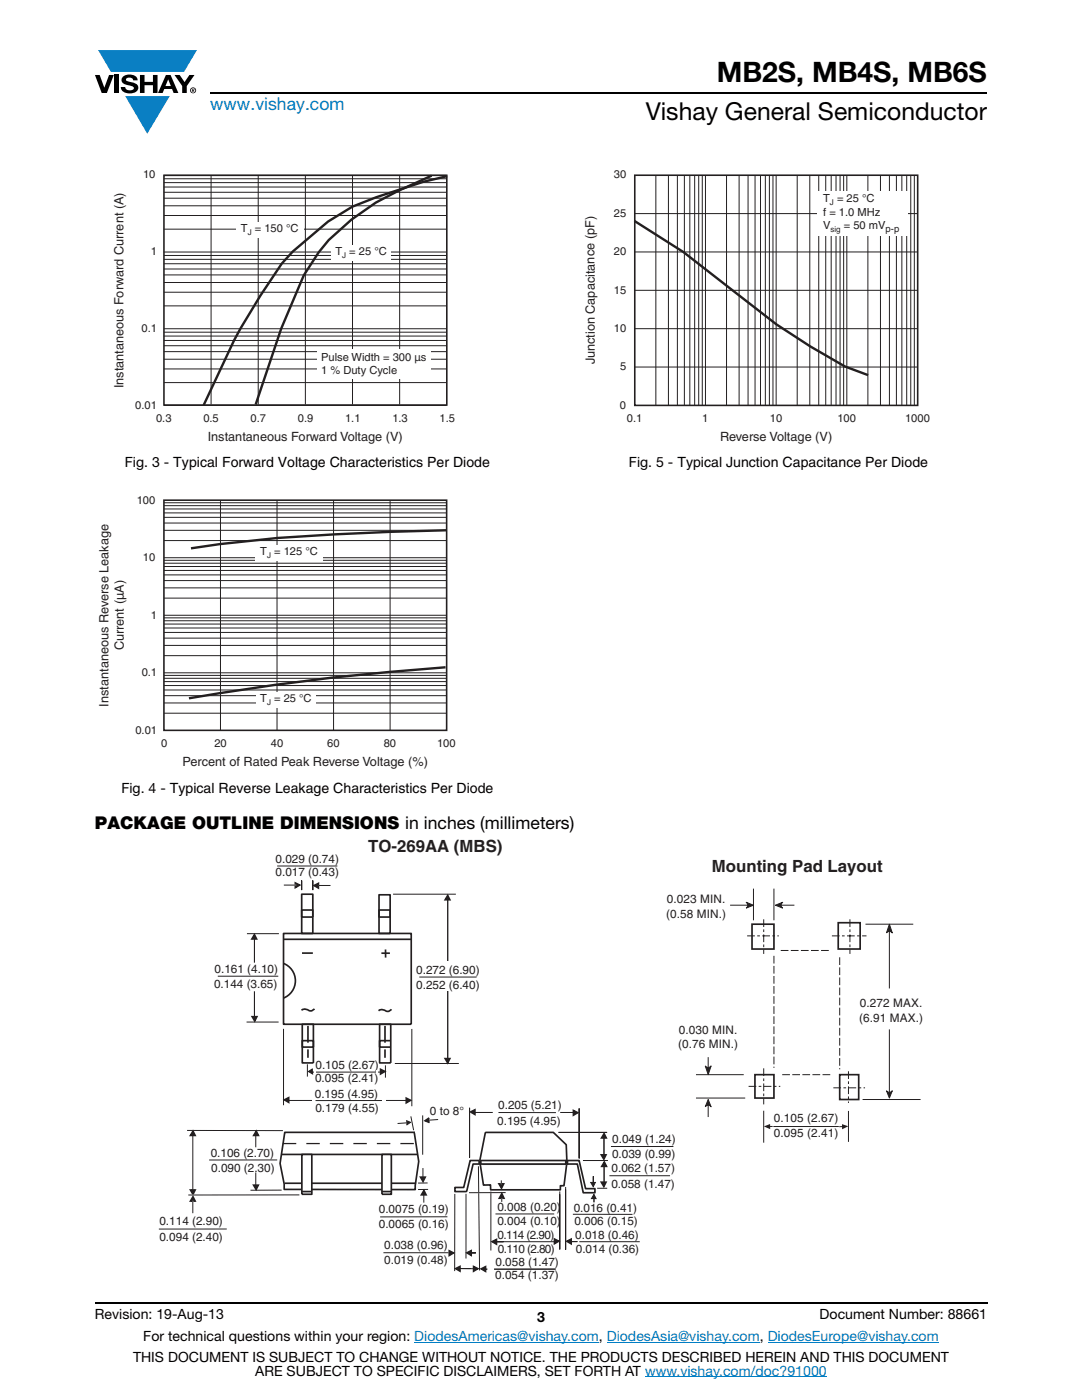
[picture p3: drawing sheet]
<svg xmlns="http://www.w3.org/2000/svg" width="216mm" height="279mm" viewBox="0 0 216 279" stroke-linecap="round" stroke-linejoin="round" font-family="sans-serif">
<g fill="#0a7fc3">
<path d="M19.6 10h19.7l-2.6 4.3h-1.1h-13.5z"/>
<path d="M25 19.2h8.9l-4.5 7.5z"/>
</g>
<g fill="#000">
<path d="M18.9 15h1l.9 2.5 1-2.5h.9l-1.4 3.6h-1zM22.9 15h.9v3.6h-.9zM24.6 15.3a2.1 2.1 0 0 1 2.8 .3l.1 .4h-.9a.79 .79 0 0 0-.7-.5 .79 .79 0 0 0-.8 .4l.3 .3 1 .2a1.08 1.08 0 0 1 1.2 1 1.08 1.08 0 0 1-1.1 1.2 1.73 1.73 0 0 1-2.4-1.2h.9a.96 .96 0 0 0 .8 .6 .96 .96 0 0 0 .9-.4 1.31 1.31 0 0 0-1.2-.6 1.03 1.03 0 0 1-1.1-.6 1.03 1.03 0 0 1 .2-1.1zM27.9 15h.9v1.3h1.7v-1.3h.9v3.6h-.9v-1.6h-1.7v1.6h-.9zM34.8 15h1.1l.9 1.4 1-1.4h1l-1.5 2.2v1.4h-.9v-1.4z"/>
<path d="M33.6 15.9l.5 1.3h-1.1zM33.1 15l-1.6 3.6h1l.3-.8h1.5l.3 .8h1l-1.6-3.6z"/>
<path d="M38.4 17.8h.2v.2h-.2zM38.3 17.7v.7h.1v-.3l.4 .3-.2-.3 .2-.2-.1-.2z"/>
<path d="M38.1 18a.46 .46 0 0 1 .9 0 .46 .46 0 0 1-.9 0zM37.9 18a.6 .6 0 0 0 1.2 0 .6 .6 0 0 0-1.2 0z"/>
</g>
<path d="M42 18.6h155M18.9 260h178.1" fill="none" stroke="#000" stroke-width=".36"/>
<path d="M82.7 267.9h36.8M121.1 267.9h30.5M128.7 274.8h36.3M153.2 267.9h34.1" fill="none" stroke="#007ec4" stroke-width=".2"/>
<path d="M22.4 33.7h68.4v54.9h-68.4z" fill="#fff"/>
<g fill="none" stroke="#231f20" stroke-width=".2">
<path d="M32.7 39.6h56.4M32.7 36.4h56.4M32.7 37.3h56.4M32.7 38.4h56.4M32.7 35.7h56.4M32.7 35h56.4M42.1 35v45.7M51.5 35v45.7M60.9 35v45.7M70.3 35v45.7M79.7 35v45.7M32.7 58.3h56.4"/>
<path d="M32.7 56.4h56.4M32.7 54.9h56.4M32.7 51.8h56.4M32.7 52.6h56.4M32.7 53.7h56.4M32.7 51h56.4M32.7 50.3h56.4M32.7 45.7h56.4M32.7 43h56.4M32.7 41.1h56.4M32.7 76.4h56.4M32.7 73.6h56.4"/>
<path d="M32.7 71.7h56.4M32.7 70.2h56.4M32.7 67.1h56.4M32.7 67.9h56.4M32.7 69h56.4M32.7 66.3h56.4M32.7 65.6h56.4M32.7 61h56.4M32.7 80.9h56.4"/>
</g>
<path d="M32.7 35h56.5v45.8h-56.5z" fill="none" stroke="#231f20" stroke-width=".32"/>
<path d="M86.1 35.1l-6.5 2.9a43.6 43.6 0 0 0-16 12.3l-3 4.6-4.5 10.7-5.1 15.1M89.2 35.2l-4.7 1.1-9.4 3.1-4.8 1.8-4.8 3-7.1 6-2.2 2.4-4.2 6.4-4 6.5-1.3 2.4-6.1 13" fill="none" stroke="#231f20" stroke-width=".48"/>
<g fill="#fff">
<path d="M47.1 44.3h13.4v3.2h-13.4z"/>
<path d="M66.1 48.9h11.9v3.2h-11.9z"/>
<path d="M63.2 69.6h22.7v6h-22.7z"/>
<path d="M19.5 98.6h71.4v54.9h-71.4z"/>
</g>
<g fill="none" stroke="#231f20" stroke-width=".2">
<path d="M44 99.8v46M55.3 99.8v46M66.6 99.8v46M77.8 99.8v46M32.7 119.4h56.4M32.7 117.3h56.4M32.7 115.9h56.4M32.7 114.7h56.4M32.7 112.4h56.4M32.7 113.1h56.4M32.7 113.8h56.4M32.7 111.8h56.4"/>
<path d="M32.7 111.3h56.4M32.7 107.9h56.4M32.7 105.8h56.4M32.7 104.4h56.4M32.7 103.2h56.4M32.7 100.9h56.4M32.7 101.6h56.4M32.7 102.4h56.4M32.7 100.3h56.4M32.7 138.8h56.4M32.7 137.7h56.4M32.7 135.4h56.4"/>
<path d="M32.7 136h56.4M32.7 136.8h56.4M32.7 134.8h56.4M32.7 134.3h56.4M32.7 130.9h56.4M32.7 128.8h56.4M32.7 127.4h56.4M32.7 126.2h56.4M32.7 123.9h56.4M32.7 124.5h56.4M32.7 125.3h56.4M32.7 123.3h56.4"/>
<path d="M32.7 122.8h56.4M32.7 142.3h56.4M32.7 140.3h56.4"/>
</g>
<path d="M32.7 99.8h56.4v46h-56.4z" fill="none" stroke="#231f20" stroke-width=".32"/>
<path d="M89.2 105.8l-22.5 .8-11.3 .8-11.5 1.2-5.8 .8M88.9 133.2a493.2 493.2 0 0 0-51.2 6.2" fill="none" stroke="#231f20" stroke-width=".48"/>
<g fill="#fff">
<path d="M51 108.7h13.4v3.2h-13.4z"/>
<path d="M51.1 138.1h11.9v3.2h-11.9z"/>
<path d="M116.5 33.7h69v54.9h-69z"/>
</g>
<g fill="none" stroke="#231f20" stroke-width=".2">
<path d="M130.9 35v45.9M133.4 35v45.9M135.2 35v45.9M136.6 35v45.9M137.6 35v45.9M138.6 35v45.9M139.4 35v45.9M140.1 35v45.9M140.8 35v45.9M145 35v45.9M147.5 35v45.9M149.3 35v45.9"/>
<path d="M150.7 35v45.9M151.7 35v45.9M152.7 35v45.9M153.5 35v45.9M154.2 35v45.9M154.9 35v45.9M159.1 35v45.9M161.6 35v45.9M163.4 35v45.9M164.8 35v45.9M165.9 35v45.9M166.8 35v45.9"/>
<path d="M167.6 35v45.9M168.3 35v45.9M169 35v45.9M173.2 35v45.9M175.7 35v45.9M177.5 35v45.9M178.9 35v45.9M180 35v45.9M180.9 35v45.9M181.7 35v45.9M182.4 35v45.9"/>
</g>
<path d="M126.7 35h56.4v45.9h-56.4z" fill="none" stroke="#231f20" stroke-width=".32"/>
<path d="M126.7 57.9h56.4M126.7 50.3h56.4M126.7 42.6h56.4M126.7 73.3h56.4M126.7 65.6h56.4" fill="none" stroke="#221e1f" stroke-width=".2"/>
<path d="M126.6 44.1l9.8 6.2 18.5 14.4 6.8 4.4 6.9 4 4.6 1.8" fill="none" stroke="#231f20" stroke-width=".48"/>
<g fill="#fff">
<path d="M163 38.2h18.1v8.8h-18.1z"/>
<path d="M31.7 167.2h152.5v90.7h-152.5z"/>
</g>
<path d="M38.5 226.2v11.4" fill="none" stroke="#231f20" stroke-width=".2"/>
<path d="M38 237.5h.9l-.4 .8z" fill="#231f20"/>
<path d="M38 237.5h.9l-.4 .8z" fill="none" stroke="#231f20" stroke-width=".34"/>
<path d="M38.5 225.7l.4 .9h-.9z" fill="#231f20"/>
<path d="M38.5 225.7l.4 .9h-.9z" fill="none" stroke="#231f20" stroke-width=".34"/>
<path d="M50.8 187.3v15.6" fill="none" stroke="#231f20" stroke-width=".2"/>
<g fill="#fff">
<path d="M43.3 192.1h12.3v5.7h-11.2z"/>
<path d="M64.5 212.6h9.2v3.1h-9.2z"/>
<path d="M57.5 219.6h23.8z"/>
</g>
<path d="M57.5 219.6h23.8" fill="none" stroke="#231f20" stroke-width=".2"/>
<path d="M62.3 218.1h14.6v3.7h-14.6z" fill="#fff"/>
<path d="M51 226.2v10.8" fill="none" stroke="#231f20" stroke-width=".2"/>
<path d="M46.7 229h7.1v5h-7.2z" fill="#fff"/>
<path d="M94.3 222h20.9h-20.9h5.8" fill="none" stroke="#231f20" stroke-width=".2"/>
<path d="M98.3 219.8h13.5v3.9h-13.5z" fill="#fff"/>
<path d="M89.3 179.3v32.2" fill="none" stroke="#231f20" stroke-width=".2"/>
<path d="M83.7 191.9h11.3v5.8h-11.3z" fill="#fff"/>
<g fill="none" stroke="#231f20" stroke-width=".34">
<path d="M60.2 178.5h2.2v7.8h-2.2zM75.6 178.6h2.3v7.7h-2.3zM56.6 186.3h25.5v18.1h-25.5zM56.6 187.5h25.5M60.2 181.6h2.2v1.4h-2.2zM75.6 181.6h2.3v1.4h-2.3zM60.3 207.7h2.2v1.3h-2.2zM60.3 204.4h2.2v7.7h-2.2zM75.7 204.4h2.3v7.7h-2.3zM78 207.7h-2.3v1.3h2.3M56.2 230.4h27.1M56.8 236.1h26.2"/>
<path d="M82.8 226h-26l-.9 6.2 .8 4.1v1.1h26.2v-.8l.7-4.8-.9-5.7"/>
</g>
<path d="M55.3 172.8h12M60.2 177.6v-1.8v1.8M62.4 177.6v-1.8v1.8M78.4 178.5h12.6M49.3 186.3h6.4M49.2 204h6.4M56.6 205.3v15.3M78.8 212.2h12.8M82.2 205.3v15.5" fill="none" stroke="#231f20" stroke-width=".2"/>
<path d="M93.7 221.1v9.9z" fill="#fff"/>
<path d="M93.7 221.1v9.9v-9.9" fill="none" stroke="#231f20" stroke-width=".2"/>
<path d="M115.6 221.2v9.9z" fill="#fff"/>
<path d="M115.6 221.2v9.9v-9.9" fill="none" stroke="#231f20" stroke-width=".2"/>
<path d="M111.5 226h9.6z" fill="#fff"/>
<path d="M111.5 226h9.6h-9.6" fill="none" stroke="#231f20" stroke-width=".2"/>
<path d="M116.3 231.6h4.9z" fill="#fff"/>
<path d="M116.3 231.6h4.9h-4.6" fill="none" stroke="#231f20" stroke-width=".2"/>
<path d="M119.2 237.1h2z" fill="#fff"/>
<path d="M119.2 237.1h2" fill="none" stroke="#231f20" stroke-width=".2"/>
<path d="M90.8 238.3l-.1 15.4z" fill="#fff"/>
<path d="M90.8 238.3l-.1 15.4" fill="none" stroke="#231f20" stroke-width=".2"/>
<path d="M93 238.3v12.9z" fill="#fff"/>
<path d="M93 238.3v12.9" fill="none" stroke="#231f20" stroke-width=".2"/>
<path d="M95.5 232.8l.2 20.8z" fill="#fff"/>
<path d="M95.5 232.8l.2 20.8" fill="none" stroke="#231f20" stroke-width=".2"/>
<path d="M97.9 237.8v11.8z" fill="#fff"/>
<path d="M97.9 237.8v11.8" fill="none" stroke="#231f20" stroke-width=".2"/>
<path d="M93.6 238h7.3z" fill="#fff"/>
<path d="M100.9 238h-7.3" fill="none" stroke="#231f20" stroke-width=".2"/>
<path d="M111.7 237.8v11.5z" fill="#fff"/>
<path d="M111.7 237.8v11.5v-11" fill="none" stroke="#231f20" stroke-width=".2"/>
<path d="M112.9 236.9v12.5z" fill="#fff"/>
<path d="M112.9 236.9v12.5v-12" fill="none" stroke="#231f20" stroke-width=".2"/>
<path d="M100.2 235.1v1.6z" fill="#231f20"/>
<path d="M100.2 235.1v1.6v-1.6" fill="none" stroke="#231f20" stroke-width=".34"/>
<path d="M99.9 236.8h.6l-.3 .4z" fill="#231f20"/>
<path d="M99.9 236.8h.6l-.3 .4z" fill="none" stroke="#231f20" stroke-width=".34"/>
<path d="M120.5 226.6v4.5M96.8 253.3h14.1M98.7 247.8h12.5h-12.5h1.8" fill="none" stroke="#231f20" stroke-width=".2"/>
<path d="M93.2 250h1.8z" fill="#231f20"/>
<path d="M120.5 232.3v4.5M95 250h-1.8h1.8M115.2 247.8h-1.7h1.7" fill="none" stroke="#231f20" stroke-width=".2"/>
<path d="M118.4 234.7v1.7z" fill="#231f20"/>
<path d="M118.4 234.7v1.7v-1.7" fill="none" stroke="#231f20" stroke-width=".2"/>
<path d="M118.5 238.9v1z" fill="#231f20"/>
<path d="M61.3 212.4v2.5M118.5 238.9v1M121.9 228.8h12.5M98.9 242.3h11.7M127.7 247.8h-12.1" fill="none" stroke="#231f20" stroke-width=".2"/>
<path d="M76.2 230.4h1.9v7.9h-1.9z" fill="#fff"/>
<path d="M76.2 230.4h1.9v7.9h-1.9z" fill="none" stroke="#231f20" stroke-width=".34"/>
<path d="M60.2 230.4h2v7.9h-2z" fill="#fff"/>
<path d="M60.2 230.4h2v7.9h-2z" fill="none" stroke="#231f20" stroke-width=".34"/>
<path d="M50 237.5h6.2z" fill="#fff"/>
<path d="M56.2 237.5h-6.2" fill="none" stroke="#231f20" stroke-width=".2"/>
<path d="M37.3 225.6h19.2z" fill="#fff"/>
<path d="M83.7 195h11.4M37.3 225.6h19.2" fill="none" stroke="#231f20" stroke-width=".2"/>
<path d="M60.3 190.2h2.1M76.1 190.2h1.7M76.9 189.5v1.6M62.7 201.3v.1a.88 .88 0 0 1-1.4 .1l-.7-.1-.4 .2M78.1 201.4l-.1 .1a.88 .88 0 0 1-1.3 .1l-.7-.1-.5 .2" fill="none" stroke="#231f20" stroke-width=".34"/>
<path d="M96.9 226h13.5l2.6 2.5 .1 3.5-.6 4.6h-.7v.9h-13.9v-1h-1.4l-.7-5z" fill="#fff"/>
<path d="M96.9 226h13.5l2.6 2.5 .1 3.5-.6 4.6h-.7v.9h-13.9v-1h-1.4l-.7-5z" fill="none" stroke="#231f20" stroke-width=".34"/>
<path d="M96.2 232.2h16.6" fill="none" stroke="#636466" stroke-width=".67" stroke-linecap="butt"/>
<path d="M94.5 252.8l.9 .4-.9 .5z" fill="#231f20"/>
<path d="M94.5 252.8l.9 .4-.9 .5z" fill="none" stroke="#231f20" stroke-width=".34"/>
<path d="M90.9 253.2l.9-.4v.9z" fill="#231f20"/>
<path d="M90.9 253.2l.9-.4v.9z" fill="none" stroke="#231f20" stroke-width=".34"/>
<path d="M100.1 238.2l.5 .9h-1z" fill="#231f20"/>
<path d="M100.1 238.2l.5 .9h-1z" fill="none" stroke="#231f20" stroke-width=".34"/>
<path d="M114.4 221.6l.9 .5-.9 .5z" fill="#231f20"/>
<path d="M114.4 221.6l.9 .5-.9 .5z" fill="none" stroke="#231f20" stroke-width=".34"/>
<path d="M93.9 221.9l.9-.4v.9z" fill="#231f20"/>
<path d="M93.9 221.9l.9-.4v.9z" fill="none" stroke="#231f20" stroke-width=".34"/>
<path d="M55.3 231.5h-13.6" fill="none" stroke="#231f20" stroke-width=".2"/>
<path d="M83.4 237.4h2z" fill="#fff"/>
<path d="M85.4 237.4h-2" fill="none" stroke="#231f20" stroke-width=".2"/>
<path d="M83.4 236.1h1.9z" fill="#fff"/>
<path d="M85.3 236.1h-1.9M89.3 242.8l-13.4 .1M114.3 242.3l11.9 .1" fill="none" stroke="#231f20" stroke-width=".2"/>
<path d="M83.9 234.9h.9l-.4 .9z" fill="#231f20"/>
<path d="M83.9 234.9h.9l-.4 .9z" fill="none" stroke="#231f20" stroke-width=".34"/>
<path d="M84.6 237.6l.4 .8h-.9z" fill="#231f20"/>
<path d="M84.6 237.6l.4 .8h-.9z" fill="none" stroke="#231f20" stroke-width=".34"/>
<path d="M76 214h-13.6M76.9 212.6v2.5" fill="none" stroke="#231f20" stroke-width=".2"/>
<path d="M50.6 236.5h.9l-.4 .9z" fill="#231f20"/>
<path d="M50.6 236.5h.9l-.4 .9z" fill="none" stroke="#231f20" stroke-width=".34"/>
<path d="M51.1 225.7l.5 .9h-1z" fill="#231f20"/>
<path d="M51.1 225.7l.5 .9h-1z" fill="none" stroke="#231f20" stroke-width=".34"/>
<path d="M76.2 219.6h-13.2M84.4 233.1v1.8M84.6 238.2v1.8" fill="none" stroke="#231f20" stroke-width=".2"/>
<path d="M81.1 219.2l.8 .4-.8 .5z" fill="#231f20"/>
<path d="M81.1 219.2l.8 .4-.8 .5z" fill="none" stroke="#231f20" stroke-width=".34"/>
<path d="M56.8 219.5l.8-.4v.9z" fill="#231f20"/>
<path d="M56.8 219.5l.8-.4v.9z" fill="none" stroke="#231f20" stroke-width=".34"/>
<path d="M75.9 213.4l.9 .4-.9 .5z" fill="#231f20"/>
<path d="M75.9 213.4l.9 .4-.9 .5z" fill="none" stroke="#231f20" stroke-width=".34"/>
<path d="M61.5 213.8l.8-.5 .1 1z" fill="#231f20"/>
<path d="M61.5 213.8l.8-.5 .1 1z" fill="none" stroke="#231f20" stroke-width=".2"/>
<path d="M88.8 211.3h1l-.5 .8z" fill="#231f20"/>
<path d="M88.8 211.3h1l-.5 .8z" fill="none" stroke="#231f20" stroke-width=".34"/>
<path d="M89.3 178.7l.5 .9h-1z" fill="#231f20"/>
<path d="M89.3 178.7l.5 .9h-1z" fill="none" stroke="#231f20" stroke-width=".34"/>
<path d="M58.9 176.2l.9 .4-.9 .5z" fill="#231f20"/>
<path d="M58.9 176.2l.9 .4-.9 .5z" fill="none" stroke="#231f20" stroke-width=".34"/>
<path d="M62.7 176.7l.8-.4v.9z" fill="#231f20"/>
<path d="M62.7 176.7l.8-.4v.9z" fill="none" stroke="#231f20" stroke-width=".34"/>
<path d="M63.5 176.7h2.5z" fill="#fff"/>
<path d="M63.5 176.7h2.5" fill="none" stroke="#231f20" stroke-width=".2"/>
<path d="M38.5 238.8l.4 .9h-.9z" fill="#231f20"/>
<path d="M38.5 238.8l.4 .9h-.9z" fill="none" stroke="#231f20" stroke-width=".34"/>
<path d="M38.5 239.6v2.5z" fill="#fff"/>
<path d="M38.5 239.6v2.5" fill="none" stroke="#231f20" stroke-width=".2"/>
<path d="M56.6 176.6h2.5z" fill="#fff"/>
<path d="M56.6 176.6h2.5" fill="none" stroke="#231f20" stroke-width=".2"/>
<path d="M120 230.5h.9l-.4 .8z" fill="#231f20"/>
<path d="M120 230.5h.9l-.4 .8z" fill="none" stroke="#231f20" stroke-width=".34"/>
<path d="M120.5 226.2l.5 .9h-1z" fill="#231f20"/>
<path d="M120.5 226.2l.5 .9h-1z" fill="none" stroke="#231f20" stroke-width=".34"/>
<path d="M120 235.9h.9l-.4 .9z" fill="#231f20"/>
<path d="M120 235.9h.9l-.4 .9z" fill="none" stroke="#231f20" stroke-width=".34"/>
<path d="M120.6 231.9l.4 .9h-.9z" fill="#231f20"/>
<path d="M120.6 231.9l.4 .9h-.9z" fill="none" stroke="#231f20" stroke-width=".34"/>
<path d="M117.9 236h.9l-.4 .8z" fill="#231f20"/>
<path d="M117.9 236h.9l-.4 .8z" fill="none" stroke="#231f20" stroke-width=".2"/>
<path d="M118.5 238.4l.4 .8h-.9z" fill="#231f20"/>
<path d="M118.5 238.4l.4 .8h-.9z" fill="none" stroke="#231f20" stroke-width=".2"/>
<path d="M98.2 247.8l.9-.4v.9z" fill="#231f20"/>
<path d="M98.2 247.8l.9-.4v.9z" fill="none" stroke="#231f20" stroke-width=".34"/>
<path d="M110.6 247.3l.9 .4-.9 .5z" fill="#231f20"/>
<path d="M110.6 247.3l.9 .4-.9 .5z" fill="none" stroke="#231f20" stroke-width=".34"/>
<path d="M113.1 247.7l.9-.4v.9z" fill="#231f20"/>
<path d="M113.1 247.7l.9-.4v.9z" fill="none" stroke="#231f20" stroke-width=".34"/>
<path d="M89.6 249.6l.9 .5-.9 .4z" fill="#231f20"/>
<path d="M89.6 249.6l.9 .5-.9 .4z" fill="none" stroke="#231f20" stroke-width=".34"/>
<path d="M93.2 250l.8-.4v.9z" fill="#231f20"/>
<path d="M93.2 250l.8-.4v.9z" fill="none" stroke="#231f20" stroke-width=".34"/>
<path d="M96 253.2l.9-.4v.9z" fill="#231f20"/>
<path d="M96 253.2l.9-.4v.9z" fill="none" stroke="#231f20" stroke-width=".34"/>
<path d="M99.6 236.3h.9l-.4 .8z" fill="#231f20"/>
<path d="M99.6 236.3h.9l-.4 .8z" fill="none" stroke="#231f20" stroke-width=".34"/>
<path d="M100.1 239.1v.8z" fill="#fff"/>
<path d="M100.1 239.1v.8" fill="none" stroke="#231f20" stroke-width=".2"/>
<path d="M100 235.6v.7z" fill="#fff"/>
<path d="M100 235.6v.7M91.8 253.2h3M93.8 253.2h-2h3" fill="none" stroke="#231f20" stroke-width=".2"/>
<path d="M97.9 252.4v2.4z" fill="#fff"/>
<path d="M97.9 252.4v2.4" fill="none" stroke="#fff" stroke-width="1.3" stroke-linecap="butt"/>
<path d="M50.3 202.9h1l-.5 .9z" fill="#231f20"/>
<path d="M50.3 202.9h1l-.5 .9z" fill="none" stroke="#231f20" stroke-width=".34"/>
<path d="M50.8 186.5l.4 .9h-.9z" fill="#231f20"/>
<path d="M50.8 186.5l.4 .9h-.9z" fill="none" stroke="#231f20" stroke-width=".34"/>
<path d="M43.5 194.8h12z" fill="#fff"/>
<path d="M43.5 194.8h12" fill="none" stroke="#231f20" stroke-width=".2"/>
<path d="M93.8 231.6h21.8l1.2 5.6h1.9v.8h-2.3l-1.2-5.7h-20.8l-1.3 5.5h-2.3v-.8h1.7z" fill="#fff"/>
<path d="M93.8 231.6h21.8l1.2 5.6h1.9v.8h-2.3l-1.2-5.7h-20.8l-1.3 5.5h-2.3v-.8h1.7z" fill="none" stroke="#231f20" stroke-width=".34"/>
<path d="M61.5 204.7v6.9M76.8 204.7v6.9" fill="none" stroke="#231f20" stroke-width=".34" stroke-dasharray="3.4 1.3 1.7 1.3 3.4 1.3" stroke-linecap="butt"/>
<path d="M37.6 238.5h22.1z" fill="#fff"/>
<path d="M59.7 238.5h-22.1M99.5 222h11.4M121.6 234.6h12.1M45.2 245.3h-13.5M76.5 250h13" fill="none" stroke="#231f20" stroke-width=".2"/>
<path d="M81 223.6l.9 .4-.8 .5z" fill="#231f20"/>
<path d="M81 223.6l.9 .4-.8 .5M81.1 224.1l-1.8 .1" fill="none" stroke="#231f20" stroke-width=".2"/>
<path d="M82 222.8l.5 2.8z" fill="#fff"/>
<path d="M82 222.8l.5 2.8" fill="none" stroke="#231f20" stroke-width=".2"/>
<path d="M84.8 223.7l.8-.6 .1 .9z" fill="#231f20"/>
<path d="M85.6 223.1l-.8 .6 .9 .3" fill="none" stroke="#231f20" stroke-width=".34"/>
<path d="M87.4 223.4l-1.8 .2" fill="none" stroke="#231f20" stroke-width=".2"/>
<path d="M84.3 222.6v7.8z" fill="#fff"/>
<path d="M84.3 222.6v7.8" fill="none" stroke="#231f20" stroke-width=".2"/>
<path d="M113.1 231.5l-.1 1z" fill="#fff"/>
<path d="M113.1 231.5l-.1 1" fill="none" stroke="#231f20" stroke-width=".67" stroke-linecap="butt"/>
<path d="M95.8 231.5v.8z" fill="#fff"/>
<path d="M95.8 231.5v.8" fill="none" stroke="#231f20" stroke-width=".67" stroke-linecap="butt"/>
<path d="M60.3 237.8h2M76.2 237.8h2" fill="none" stroke="#231f20" stroke-width=".34"/>
<g fill="#fff">
<path d="M62.8 213.7h.2v.6h-.2z"/>
<path d="M75.1 213.7h.3v.6h-.3z"/>
</g>
<path d="M56.4 228.2h26.5" fill="none" stroke="#231f20" stroke-width=".25" stroke-dasharray="2.7 2" stroke-linecap="butt"/>
<path d="M56.5 192.3a3.7 3.7 0 0 1 2.4 3.4 3.7 3.7 0 0 1-2.4 3.5M150.1 184.4h4.3v5h-4.3zM167.3 184.1h4.3v5.3h-4.3zM150.6 214.5h3.8v4.6h-3.8zM167.6 214.5h3.7v4.9h-3.7z" fill="none" stroke="#231f20" stroke-width=".34"/>
<path d="M150.3 177.4v6.2M154.4 177.4v6.2M172.8 184.4h9.3M139 219.1h9.6M139 214.5h9.3M172.2 219.4h11.4M152.4 221.8v6.1M153.2 224.8h1M168.4 224.8l-.9 .1M169.3 221.7v6.2" fill="none" stroke="#231f20" stroke-width=".2"/>
<path d="M149.2 186.8h6.1M152.4 183.6v6.7M166.1 186.8h6.7M169.6 183.6v6.7M149.5 216.8h6.1M152.4 213.3v7M166.4 217.1h6.1M169.3 213.9v6.1" fill="none" stroke="#231f20" stroke-width=".2" stroke-dasharray="1.3 .7 .3 .7"/>
<path d="M154.4 190.9v22.1M155.9 189.7h9.6M167.6 191.1v22.2M156.2 214.5h9.6" fill="none" stroke="#231f20" stroke-width=".2" stroke-dasharray="1.3 .7"/>
<path d="M177.5 184.4l.5 1.8-.5-.3-.6 .3z" fill="#231f20"/>
<path d="M177.5 185.9v11.4M177.5 184.4l.5 1.8-.5-.3-.6 .3z" fill="none" stroke="#231f20" stroke-width=".2"/>
<path d="M176.9 217.7l.6 .3 .5-.3-.5 1.4z" fill="#231f20"/>
<path d="M176.9 217.7l.6 .3 .5-.3-.5 1.4zM177.5 205.4v12.6" fill="none" stroke="#231f20" stroke-width=".2"/>
<path d="M154.7 180.7l1.5-.6-.3 .6 .3 .5z" fill="#231f20"/>
<path d="M154.7 180.7l1.5-.6-.3 .6 .3 .5zM155.9 180.7h2.6" fill="none" stroke="#231f20" stroke-width=".2"/>
<path d="M148.9 180.1l1.4 .6-1.4 .5 .3-.5z" fill="#231f20"/>
<path d="M145.7 180.7h3.5M148.9 180.1l1.4 .6-1.4 .5 .3-.5z" fill="none" stroke="#231f20" stroke-width=".2"/>
<path d="M140.7 212.7l.6 .3 .6-.3-.6 1.8z" fill="#231f20"/>
<path d="M140.7 212.7l.6 .3 .6-.3-.6 1.8zM141.3 211v2" fill="none" stroke="#231f20" stroke-width=".2"/>
<path d="M141.3 219.4l.6 1.5-.6-.3-.6 .3z" fill="#231f20"/>
<path d="M141.3 219.4l.6 1.5-.6-.3-.6 .3zM141.3 220.6v2.3" fill="none" stroke="#231f20" stroke-width=".2"/>
<g fill="#231f20">
<path d="M152.4 224.8l1.3-.5v1.1z"/>
<path d="M168 224.3l1.3 .5-1.3 .6z"/>
</g>
<path d="M154.3 224.8h13.1" fill="none" stroke="#231f20" stroke-width=".2"/>
<text font-size="5.6" x="143" y="16.4">MB2S, MB4S, MB6S</text>
<text font-size="4.9" x="128.8" y="24">Vishay General Semiconductor</text>
<text font-size="3.5" fill="#007ec4" x="42" y="21.9">www.vishay.com</text>
<text font-size="3.5" x="18.9" y="165.4">PACKAGE OUTLINE DIMENSIONS in inches (millimeters)</text>
<g font-size="3.4" fill="#231f20">
<text x="73.5" y="170">TO-269AA (MBS)</text>
<text x="142.1" y="174.1">Mounting Pad Layout</text>
</g>
<g font-size="2.8">
<text x="24.9" y="93.3">Fig. 3 - Typical Forward Voltage Characteristics Per Diode</text>
<text x="125.5" y="93.3">Fig. 5 - Typical Junction Capacitance Per Diode</text>
<text x="24.2" y="158.2">Fig. 4 - Typical Reverse Leakage Characteristics Per Diode</text>
<text x="18.9" y="263.3">Revision: 19-Aug-13</text>
<text x="107.2" y="263.8">3</text>
<text x="163.6" y="263.3">Document Number: 88661</text>
<text x="28.6" y="267.7">For technical questions within your region: DiodesAmericas@vishay.com, DiodesAsia@vishay.com, DiodesEurope@vishay.com</text>
<text x="26.5" y="271.7">THIS DOCUMENT IS SUBJECT TO CHANGE WITHOUT NOTICE. THE PRODUCTS DESCRIBED HEREIN AND THIS DOCUMENT</text>
<text x="50.9" y="274.6">ARE SUBJECT TO SPECIFIC DISCLAIMERS, SET FORTH AT www.vishay.com/doc?91000</text>
</g>
<g font-size="2.5" fill="#231f20">
<text x="24.6" y="77.5" transform="rotate(-90 24.6 77.5)">Instantaneous Forward Current (A)</text>
<text x="118.7" y="72.7" transform="rotate(-90 118.7 72.7)">Junction Capacitance (pF)</text>
<text x="41.4" y="88.1">Instantaneous Forward Voltage (V)</text>
<text x="143.7" y="88.1">Reverse Voltage (V)</text>
<text x="24.7" y="129.8" transform="rotate(-90 24.7 129.8)">Current (µA)</text>
<text x="21.6" y="141" transform="rotate(-90 21.6 141)">Instantaneous Reverse Leakage</text>
<text x="36.4" y="152.9">Percent of Rated Peak Reverse Voltage (%)</text>
</g>
<g font-size="2.3" fill="#231f20">
<text x="55" y="172.3">0.029 (0.74)</text>
<text x="55" y="174.9">0.017 (0.43)</text>
<text x="132.9" y="183.1">(0.58 MIN.)</text>
<text x="133" y="180.3">0.023 MIN.</text>
<text x="42.7" y="197.1">0.144 (3.65)</text>
<text x="42.8" y="194.1">0.161 (4.10)</text>
<text x="83.1" y="197.4">0.252 (6.40)</text>
<text x="83.1" y="194.4">0.272 (6.90)</text>
<text x="171.4" y="203.9">(6.91 MAX.)</text>
<text x="171.6" y="201">0.272 MAX.</text>
<text x="135.3" y="209.2">(0.76 MIN.)</text>
<text x="135.5" y="206.4">0.030 MIN.</text>
<text x="62.9" y="216">0.095 (2.41)</text>
<text x="63" y="213.3">0.105 (2.67)</text>
<text x="62.8" y="219">0.195 (4.95)</text>
<text x="62.9" y="222">0.179 (4.55)</text>
<text x="99.4" y="221.4">0.205 (5.21)</text>
<text x="85.8" y="222.5">0 to 8°</text>
<text x="99.2" y="224.5">0.195 (4.95)</text>
<text x="154.4" y="224">0.105 (2.67)</text>
<text x="154.4" y="226.9">0.095 (2.41)</text>
<text x="42" y="230.9">0.106 (2.70)</text>
<text x="42.2" y="233.8">0.090 (2.30)</text>
<text x="122" y="233.9">0.062 (1.57)</text>
<text x="122.1" y="231.2">0.039 (0.99)</text>
<text x="122.2" y="228.2">0.049 (1.24)</text>
<text x="122" y="237">0.058 (1.47)</text>
<text x="31.8" y="244.4">0.114 (2.90)</text>
<text x="75.6" y="242">0.0075 (0.19)</text>
<text x="75.6" y="245.1">0.0065 (0.16)</text>
<text x="99.3" y="241.7">0.008 (0.20)</text>
<text x="99.3" y="244.5">0.004 (0.10)</text>
<text x="114.5" y="241.8">0.016 (0.41)</text>
<text x="114.6" y="244.4">0.006 (0.15)</text>
<text x="31.8" y="247.6">0.094 (2.40)</text>
<text x="76.7" y="249.2">0.038 (0.96)</text>
<text x="99.3" y="247.2">0.114 (2.90)</text>
<text x="99.4" y="250">0.110 (2.80)</text>
<text x="114.8" y="247.2">0.018 (0.46)</text>
<text x="114.9" y="250">0.014 (0.36)</text>
<text x="76.7" y="252.3">0.019 (0.48)</text>
<text x="98.8" y="255.3">0.054 (1.37)</text>
<text x="98.9" y="252.7">0.058 (1.47)</text>
</g>
<g font-size="2.2" fill="#231f20">
<text x="28.5" y="35.6">10</text>
<text x="122.5" y="35.6">30</text>
<text x="164.2" y="40.4">T</text>
<text x="167" y="40.4">= 25 °C</text>
<text x="48.1" y="46.3">T = 150 °C</text>
<text x="122.5" y="43.3">25</text>
<text x="164.3" y="43">f = 1.0 MHz</text>
<text x="164.3" y="45.7">V</text>
<text x="168.4" y="45.7">= 50 mV</text>
<text x="30.1" y="50.9">1</text>
<text x="66.9" y="50.9">T = 25 °C</text>
<text x="122.5" y="50.9">20</text>
<text x="122.5" y="58.6">15</text>
<text x="28.3" y="66.3">0.1</text>
<text x="64.1" y="72">Pulse Width = 300 µs</text>
<text x="122.5" y="66.3">10</text>
<text x="64.1" y="74.6">1 % Duty Cycle</text>
<text x="123.7" y="73.9">5</text>
<text x="27" y="81.6">0.01</text>
<text x="123.7" y="81.6">0</text>
<text x="31.1" y="84.2">0.3</text>
<text x="40.6" y="84.2">0.5</text>
<text x="50" y="84.2">0.7</text>
<text x="59.4" y="84.2">0.9</text>
<text x="68.9" y="84.2">1.1</text>
<text x="78.3" y="84.2">1.3</text>
<text x="87.7" y="84.1">1.5</text>
<text x="125.1" y="84.2">0.1</text>
<text x="140.1" y="84.3">1</text>
<text x="153.6" y="84.2">10</text>
<text x="167.1" y="84.2">100</text>
<text x="180.6" y="84.2">1000</text>
<text x="27.3" y="100.6">100</text>
<text x="28.5" y="112">10</text>
<text x="51.9" y="110.7">T = 125 °C</text>
<text x="30.1" y="123.5">1</text>
<text x="28.3" y="135">0.1</text>
<text x="51.9" y="140.1">T = 25 °C</text>
<text x="27" y="146.5">0.01</text>
<text x="32.1" y="149.1">0</text>
<text x="42.8" y="149">20</text>
<text x="54.1" y="149.1">40</text>
<text x="65.3" y="149.1">60</text>
<text x="76.6" y="149.1">80</text>
<text x="87.2" y="149.1">100</text>
</g>
<text font-size="1.9" fill="#231f20" x="176.7" y="46.3">p-p</text>
<g font-size="1.6" fill="#231f20">
<text x="165.6" y="41">J</text>
<text x="49.4" y="46.9">J</text>
<text x="165.7" y="46.3">sig</text>
<text x="68.3" y="51.5">J</text>
<text x="53.3" y="111.3">J</text>
<text x="53.3" y="140.7">J</text>
</g>
</svg>
